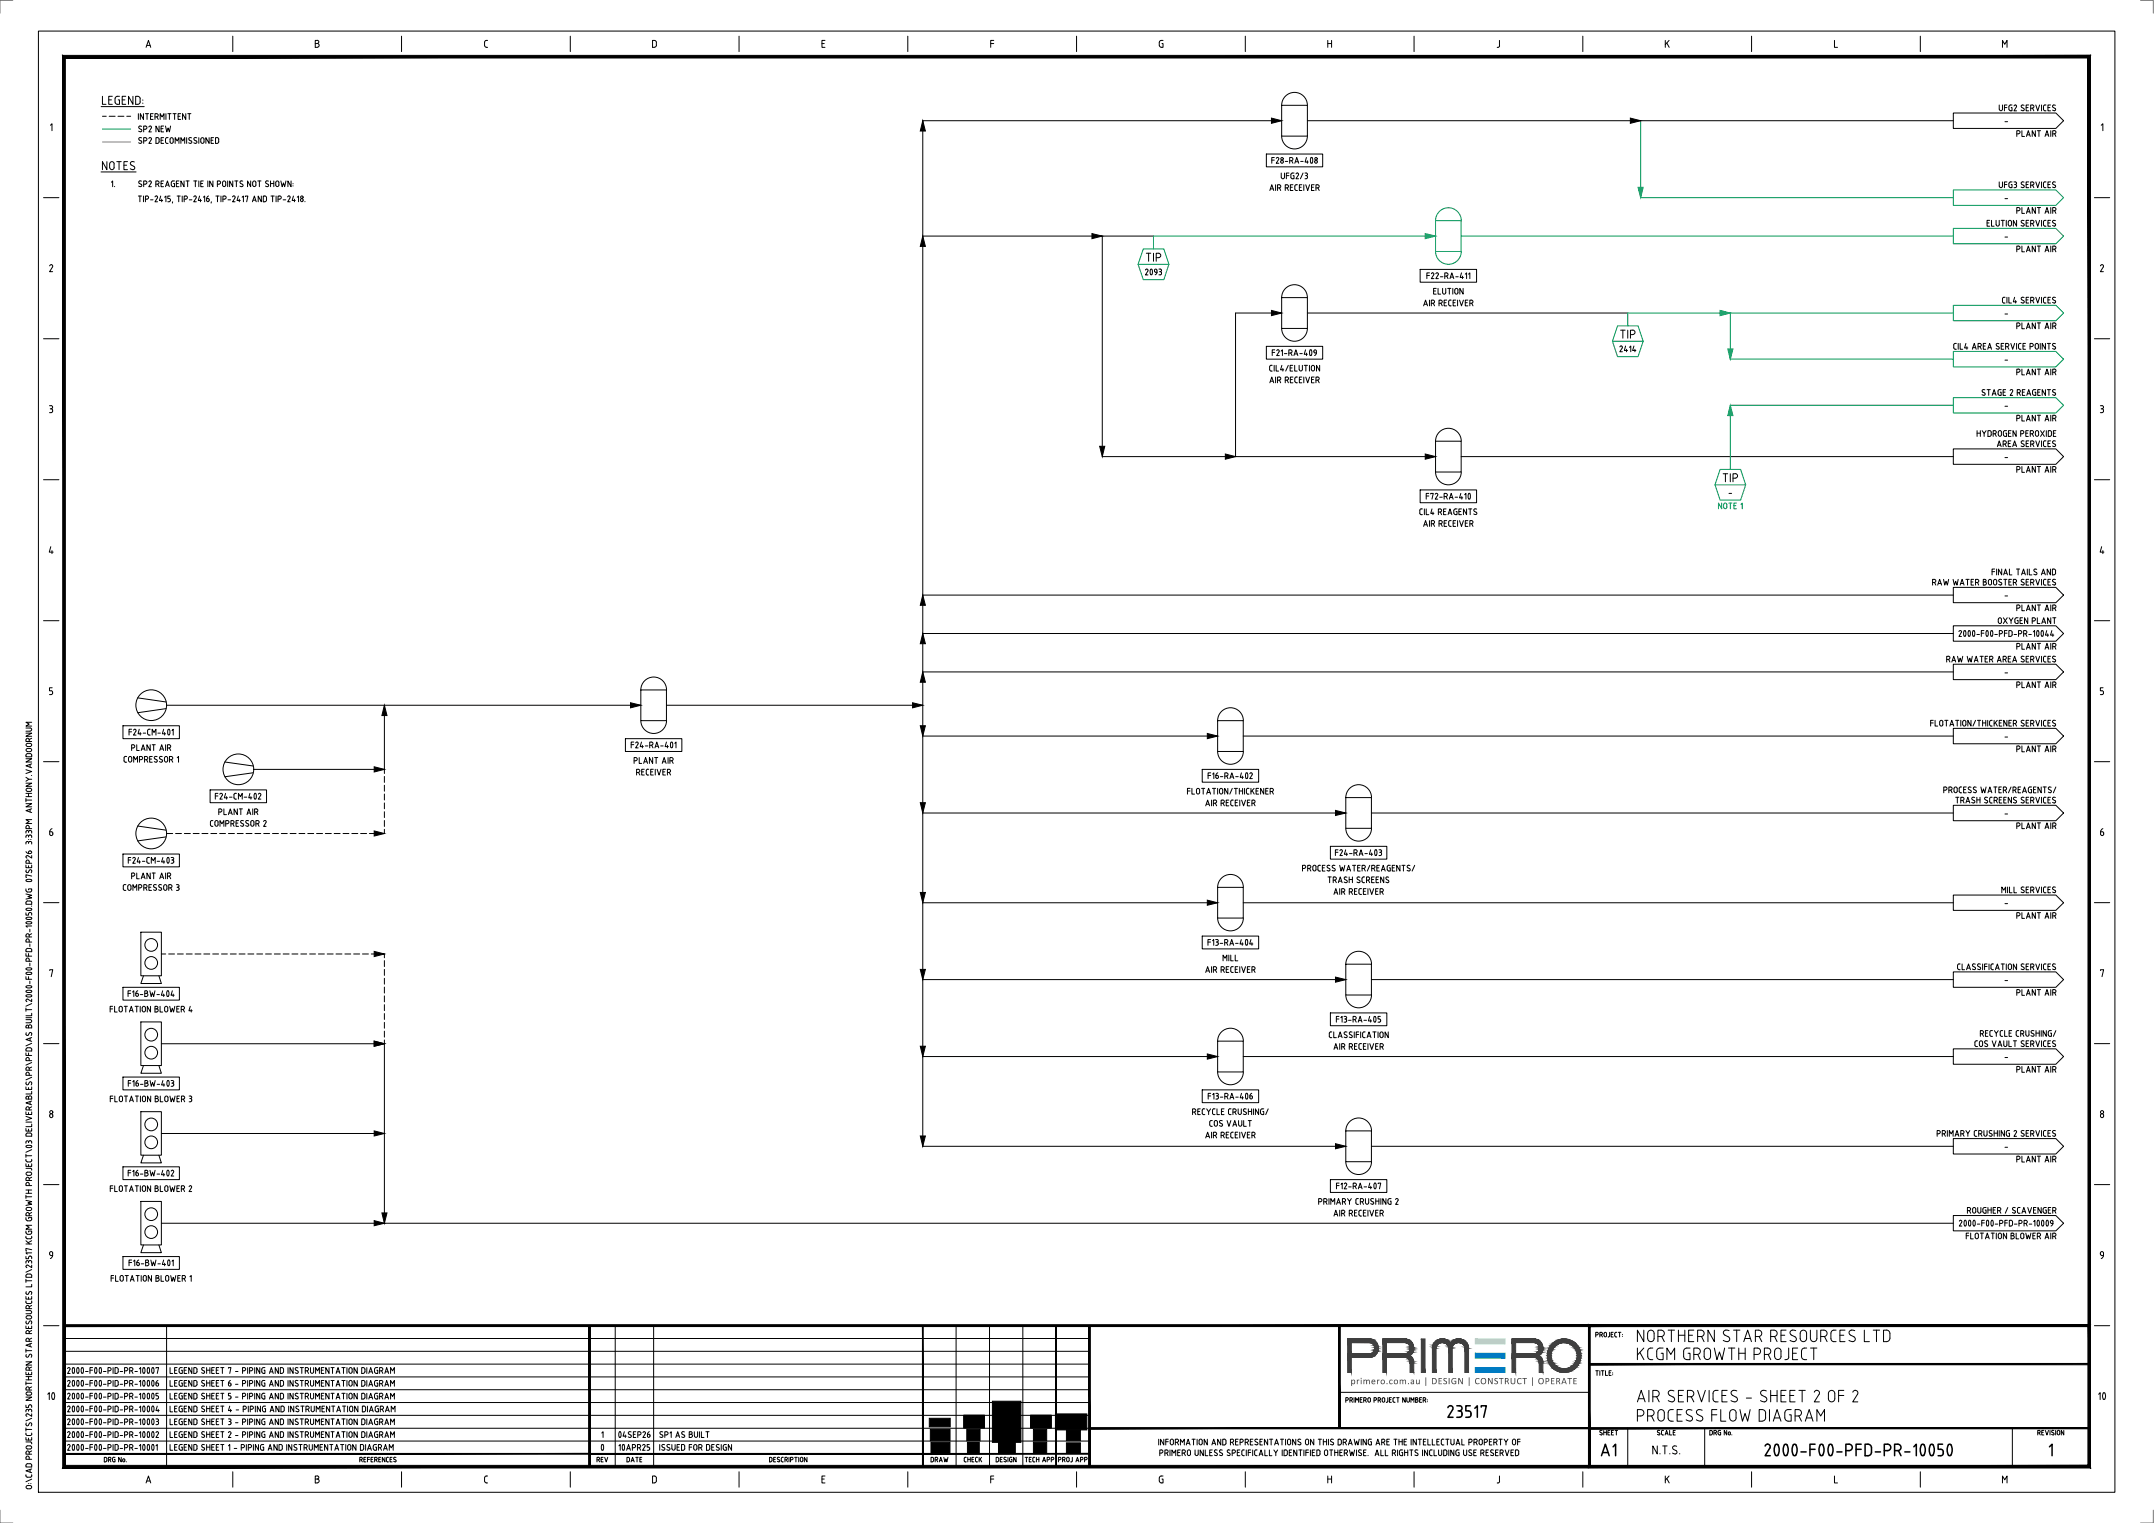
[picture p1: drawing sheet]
<svg xmlns="http://www.w3.org/2000/svg" width="841mm" height="594mm" viewBox="0 0 841 594" stroke-linecap="round" stroke-linejoin="round" font-family="sans-serif">
<g fill="none" stroke="#000" stroke-width=".39">
<path d="M15 12.1h810v570h-810zM39.5 41.6h16.8M40 45.4h1.4M42.6 45.4h2.3M46 45.4h2.3M49.4 45.4h1.6M500 53.1a5 5 0 0 0 5 5 5 5 0 0 0 5-5M500 41.1h10v12h-10zM500 47.1h-140v400h165M500 41.1a5 5 0 0 1 5-5.1 5 5 0 0 1 5 5.1M510 47.1h252M762 44.1h40l3 3-3 3h-40z"/>
<path d="M39.4 67.1h13.7M494 60.1h22v5h-22zM360 92.1h90M430 92.1v82M500 116.1h10v12h-10zM500 116.1a5 5 0 0 1 5-5 5 5 0 0 1 5 5M554 105.1h22v5h-22zM494 135.1h22v5h-22zM500 128.1a5 5 0 0 0 5 5 5 5 0 0 0 5-5M500 122.1h-18v56M510 122.1h125M430 178.1h130"/>
<path d="M560 172.1a5 5 0 0 1 5-5 5 5 0 0 1 5 5M560 172.1h10v12h-10zM570 178.1h192M762 175.1h40l3 3-3 3h-40zM554 191.1h22v5h-22zM560 184.1a5 5 0 0 0 5 5 5 5 0 0 0 5-5M360 232.1h402M762 229.1h40l3 3-3 3h-40zM360 247.1h402M762 244.1h40l3 3-3 3h-40zM762 259.1h40l3 3-3 3h-40zM53.7 272.2l11.1 1.6"/>
<path d="M64.8 276.4l-11.1 1.6M64.9 275.1h185.1M149.9 275.1v26.6M250 269.1h10v12h-10zM250 269.1a5 5 0 0 1 5-5 5 5 0 0 1 5 5M260 275.1h100M360 262.1h402M48 283.1h22v5h-22zM87.7 297.2l11.1 1.6M244 288.1h22v5h-22zM250 281.1a5 5 0 0 0 5 5 5 5 0 0 0 5-5M360 287.1h115"/>
<path d="M475 281.1a5 5 0 0 1 5-5 5 5 0 0 1 5 5M475 293.1a5 5 0 0 0 5 5 5 5 0 0 0 5-5M475 281.1h10v12h-10zM485 287.1h277M762 284.1h40l3 3-3 3h-40zM82 308.1h22v5h-22zM98.8 301.4l-11.1 1.6M99 300.1h50.9M149.9 302.9v2.3M149.9 306.3v2.3M149.9 309.7v2.4M149.9 313.2v2.3"/>
<path d="M149.9 316.6v2.3M360 317.1h165M469 300.1h22v5h-22zM525 311.1a5 5 0 0 1 5-5 5 5 0 0 1 5 5M525 311.1h10v12h-10zM535 317.1h227M762 314.1h40l3 3-3 3h-40zM48 333.1h22v5h-22zM53.7 322.2l11.1 1.6M64.8 326.4l-11.1 1.6M64.9 325.1h2.5M68.5 325.1h2.3"/>
<path d="M71.9 325.1h2.4M75.4 325.1h2.3M78.8 325.1h2.3M82.3 325.1h2.2M85.7 325.1h2.3M89.1 325.1h2.3M92.5 325.1h2.4M96 325.1h2.3M99.4 325.1h2.3M102.9 325.1h2.3M106.3 325.1h2.3M109.7 325.1h2.4"/>
<path d="M113.2 325.1h2.3M116.6 325.1h2.3M120.1 325.1h2.3M123.5 325.1h2.3M126.9 325.1h2.3M130.3 325.1h2.4M133.8 325.1h2.3M137.2 325.1h2.4M140.7 325.1h2.3M144.1 325.1h2.3M149.9 323.5v1.6h-2.3M149.9 320.1v2.3"/>
<path d="M519 330.1h22v5h-22zM525 323.1a5 5 0 0 0 5 5 5 5 0 0 0 5-5M360 352.1h115M475 346.1a5 5 0 0 1 5-5 5 5 0 0 1 5 5M475 358.1a5 5 0 0 0 5 5 5 5 0 0 0 5-5M475 346.1h10v12h-10zM485 352.1h277M762 349.1h40l3 3-3 3h-40zM54.9 363.6h8v17h-8zM62.9 372.1h1.7M65.8 372.1h2.3M69.2 372.1h2.3"/>
<path d="M72.6 372.1h2.4M76.1 372.1h2.3M79.5 372.1h2.3M83 372.1h2.3M86.4 372.1h2.3M89.8 372.1h2.4M93.3 372.1h2.3M96.7 372.1h2.3M100.2 372.1h2.2M103.6 372.1h2.3M107 372.1h2.3M110.4 372.1h2.4"/>
<path d="M113.9 372.1h2.3M117.3 372.1h2.3M120.8 372.1h2.3M124.2 372.1h2.3M127.6 372.1h2.4M131.1 372.1h2.3M134.5 372.1h2.3M138 372.1h2.3M141.4 372.1h2.3M144.8 372.1h2.4M148.3 372.1h1.6v1.5M149.9 374.7v2.3"/>
<path d="M149.9 378.1v2.4M469 365.1h22v5h-22zM525 376.1a5 5 0 0 1 5-5 5 5 0 0 1 5 5M525 376.1h10v12h-10zM762 379.1h40l3 3-3 3h-40zM48 385.1h22v5h-22zM54.9 398.6h8v17h-8zM56 380.6l-1.1 3h8l-.9-3M149.9 381.6v2.3M149.9 385v2.4M149.9 388.5v2.3M149.9 391.9v2.3"/>
<path d="M149.9 395.4v2.3M149.9 398.8v2.3M360 382.1h165M519 395.1h22v5h-22zM525 388.1a5 5 0 0 0 5 5 5 5 0 0 0 5-5M535 382.1h227M56 415.6l-1.1 3h8l-.9-3M149.9 402.2v2.4M149.9 407.1v70.1M149.9 405.7v1.4h-87M360 412.1h115M475 406.1a5 5 0 0 1 5-5 5 5 0 0 1 5 5"/>
<path d="M475 418.1a5 5 0 0 0 5 5 5 5 0 0 0 5-5M475 406.1h10v12h-10zM485 412.1h277M762 409.1h40l3 3-3 3h-40zM48 420.1h22v5h-22zM54.9 433.6h8v17h-8zM469 425.1h22v5h-22zM48 455.1h22v5h-22zM56 450.6l-1.1 3h8l-.9-3M62.9 442.1h87M525 441.1a5 5 0 0 1 5-5 5 5 0 0 1 5 5M525 453.1a5 5 0 0 0 5 5 5 5 0 0 0 5-5"/>
<path d="M525 441.1h10v12.1h-10zM535 447.1h227M762 444.1h40l3 3-3 3h-40zM54.9 468.6h8v17h-8zM62.9 477.2h699.1M519 460.1h22v5h-22zM762 474.1h40l3 3.1-3 2.9h-40zM48 490.1h22v5h-22zM56 485.6l-1.1 3h8l-.9-3"/>
<circle cx="59" cy="275.1" r="6"/>
<circle cx="93" cy="300.1" r="6"/>
<circle cx="59" cy="325.1" r="6"/>
<circle cx="59" cy="368.6" r="2.48"/>
<circle cx="59" cy="375.6" r="2.48"/>
<circle cx="59" cy="403.6" r="2.48"/>
<circle cx="59" cy="410.6" r="2.48"/>
<circle cx="59" cy="438.6" r="2.48"/>
<circle cx="59" cy="445.6" r="2.48"/>
<circle cx="59" cy="473.6" r="2.48"/>
<circle cx="59" cy="480.6" r="2.48"/>
</g>
<g fill="#000" stroke="#000" stroke-width=".39">
<path d="M360 47.1l1 4h-2zM496 46.1l4 1-4 1zM636 46.1l4 1-4 1zM360 92.1l1 4h-2zM426 91.1l4 1-4 1zM496 121.1l4 1-4 1zM429 174.1h2l-1 4zM478 177.1l4 1-4 1zM556 177.1l4 1-4 1zM360 232.1l1 4h-2zM360 247.1l1 4h-2zM149.9 275.1l1.1 4h-2z"/>
<path d="M246 274.1l4 1-4 1zM356 274.1l4 1-4 1zM360 262.1l1 4h-2zM359 283.1h2l-1 4zM471 286.1l4 1-4 1zM146 299.1l3.9 1-3.9 1zM359 313.1h2l-1 4zM521 316.1l4 1-4 1zM146 324.1l3.9 1-3.9 1zM359 348.1h2l-1 4zM471 351.1l4 1-4 1zM146 371.1l3.9 1-3.9 1z"/>
<path d="M359 378.1h2l-1 4zM521 381.1l4 1-4 1zM146 406.1l3.9 1-3.9 1zM359 408.1h2l-1 4zM471 411.1l4 1-4 1zM146 441.1l3.9 1-3.9 1zM359 443.1h2l-1 4zM521 446.1l4 1-4 1zM149 473.1h2l-1.1 4.1zM146 476.1l3.9 1.1-3.9 .9z"/>
</g>
<g fill="none" stroke="#00954a" stroke-width=".39">
<path d="M40 50.3h11M640 47.1v30h122M762 74.1h40l3 3-3 3h-40zM560 86.1a5 5 0 0 1 5-5.1 5 5 0 0 1 5 5.1M560 98.1a5 5 0 0 0 5 5 5 5 0 0 0 5-5M560 86.1h10v12h-10zM560 92.1h-110v5M570 92.1h192M762 89.1h40l3 3-3 3h-40zM443.9 103.1h12.1l-2 6h-8l-2.1-6 2.1-6h8l2 6M762 119.1h40l3 3-3 3h-40zM629 133.1h12l-2 6h-8l-2-6 2-6h8l2 6"/>
<path d="M675 122.1v18h87M762 137.1h40l3 3-3 3h-40zM762 122.1h-127v5M762 158.1h-87v25M762 155.1h40l3 3-3 3h-40zM669 189.1h12l-2 6h-8l-2-6 2-6h8l2 6"/>
</g>
<g fill="#00954a" stroke="#00954a" stroke-width=".39">
<path d="M639 73.1h2l-1 4z"/>
<path d="M556 91.1l4 1-4 1z"/>
<path d="M675 158.1l1 4h-2z"/>
<path d="M674 136.1h2l-1 4z"/>
<path d="M671 121.1l4 1-4 1z"/>
</g>
<path d="M40 55.4h11" fill="none" stroke="#ff7f00" stroke-width=".39"/>
<g fill="#3f3f3f" stroke="#3f3f3f" stroke-width=".39">
<path d="M568.5 522.3h1z"/>
<path d="M609.1 522.4h2.1z"/>
<path d="M608.1 535.1h4l-.9 .2z"/>
<path d="M525.7 522.3h9.2zM525.7 522.3h9.2z"/>
<path d="M525.7 522.3l9.8 .2zM525.7 522.3l9.8 .2z"/>
<path d="M525.7 522.5l10.4 .3-.6-.3zM525.7 522.5l10.4 .3h-10.4z"/>
<path d="M525.7 522.8l10.9 .4-.5-.4zM525.7 522.8l10.9 .4h-10.9z"/>
<path d="M525.7 523.2l11.3 .5-.4-.5zM525.7 523.2l11.3 .5h-11.3z"/>
<path d="M525.7 523.7h11.3zM525.7 523.7h11.3z"/>
<path d="M534.3 523.7h2.7zM534.3 523.7h2.7z"/>
<path d="M534.6 523.7l2.4 .1zM534.6 523.7l2.4 .1z"/>
<path d="M535 523.8l2.2 .2zM535 523.8l2.2 .2z"/>
<path d="M535.3 524l2 .3-.1-.3zM535.3 524l2 .3h-1.7zM535.6 524.3h1.7zM535.6 524.3h1.7z"/>
<path d="M535.6 524.3l1.8 .3-.1-.3zM535.6 524.3l1.8 .3h-1.6z"/>
<path d="M535.8 524.6l1.7 .3-.1-.3zM535.8 524.6l1.7 .3h-1.5z"/>
<path d="M536 524.9h1.5zM536 524.9h1.5z"/>
<path d="M536 524.9l1.6 .4-.1-.4zM536 524.9l1.6 .4h-1.4z"/>
<path d="M536.2 525.3l1.4 .2v-.2zM536.2 525.3l1.4 .2h-1.4z"/>
<path d="M536.2 525.5l1.4 .2zM536.2 525.5l1.4 .2z"/>
<path d="M536.2 525.7l1.4 .3v-.3zM536.2 525.7l1.4 .3h-1.4z"/>
<path d="M536.2 526l1.4 .2zM536.2 526l1.4 .2z"/>
<path d="M536.2 526.2l1.4 .3v-.3zM536.2 526.2l1.4 .3h-1.4z"/>
<path d="M536.2 526.5l1.3 .4 .1-.4zM536.2 526.5l1.3 .4h-1.5zM536 526.9h1.5zM536 526.9h1.5z"/>
<path d="M536 526.9l1.4 .3 .1-.3zM536 526.9l1.4 .3h-1.6z"/>
<path d="M535.8 527.2l1.5 .3 .1-.3zM535.8 527.2l1.5 .3h-1.7zM535.6 527.5h1.7zM535.6 527.5h1.7z"/>
<path d="M535.6 527.5l1.6 .2 .1-.2zM535.3 527.7l.3-.2 1.6 .2z"/>
<path d="M535.3 527.7l1.7 .2 .2-.2zM535 527.9l.3-.2 1.7 .2z"/>
<path d="M535 527.9h2zM534.6 528h2.4z"/>
<path d="M534.6 528h2.4zM534.3 528h2.7z"/>
<path d="M525.7 523.7l1.4 4.3v-4.3zM525.7 523.7l1.4 4.3h-1.4z"/>
<path d="M525.7 528h11.3zM525.7 528h11.3z"/>
<path d="M525.7 528l10.9 .5 .4-.5zM525.7 528l10.9 .5h-10.9z"/>
<path d="M525.7 528.5l10.4 .4 .5-.4zM525.7 528.5l10.4 .4h-10.4z"/>
<path d="M525.7 528.9l9.8 .3 .6-.3zM525.7 528.9l9.8 .3h-9.8z"/>
<path d="M525.7 529.2h9.8zM525.7 529.2l9.2 .2z"/>
<path d="M525.7 529.4h9.2zM525.7 529.4l8.6 .1z"/>
<path d="M525.7 529.5l1.4 5.9v-5.9zM525.7 529.5l1.4 5.9h-1.4z"/>
<path d="M539.4 522.3h9.4zM539.4 522.3h9.4z"/>
<path d="M539.4 522.3l10 .2-.6-.2zM539.4 522.3l10 .2h-10z"/>
<path d="M539.4 522.5l10.6 .3-.6-.3zM539.4 522.5l10.6 .3h-10.6z"/>
<path d="M539.4 522.8l11.1 .5-.5-.5zM539.4 522.8l11.1 .5h-11.1z"/>
<path d="M539.4 523.3l11.4 .4-.3-.4zM539.4 523.3l11.4 .4h-11.4z"/>
<path d="M548.1 523.7h2.7zM548.1 523.7h2.7z"/>
<path d="M548.5 523.7l2.4 .1zM548.5 523.7l2.4 .1z"/>
<path d="M548.7 523.8h2.2zM548.7 523.8h2.2z"/>
<path d="M548.8 523.8l2.2 .2zM548.8 523.8l2.2 .2z"/>
<path d="M549.1 524l2 .3-.1-.3zM549.1 524l2 .3h-1.7z"/>
<path d="M549.4 524.3l1.8 .1zM549.4 524.3l1.8 .1z"/>
<path d="M549.5 524.4l1.7 .2zM549.5 524.4l1.7 .2z"/>
<path d="M549.7 524.6l1.6 .3-.1-.3zM549.7 524.6l1.6 .3h-1.5z"/>
<path d="M549.8 524.9l1.6 .2zM549.8 524.9l1.6 .2z"/>
<path d="M549.9 525.1l1.5 .2v-.2zM549.9 525.1l1.5 .2h-1.4z"/>
<path d="M550 525.3l1.5 .4-.1-.4zM550 525.3l1.5 .4h-1.5z"/>
<path d="M550 525.7l1.5 .1zM550 525.7l1.5 .1z"/>
<path d="M550 525.8l1.4 .2 .1-.2zM550 525.8l1.4 .2h-1.4z"/>
<path d="M550 526l1.4 .4v-.4zM550 526l1.4 .4h-1.4z"/>
<path d="M550 526.4l1.4 .1zM550 526.4l1.4 .1z"/>
<path d="M550 526.5l1.3 .4 .1-.4zM550 526.5l1.3 .4h-1.5z"/>
<path d="M549.8 526.9l1.5 .2v-.2zM549.8 526.9l1.5 .2h-1.6z"/>
<path d="M549.7 527.1h1.6zM549.7 527.1l1.5 .1z"/>
<path d="M549.7 527.2l1.4 .3 .1-.3zM549.7 527.2l1.4 .3h-1.7z"/>
<path d="M549.4 527.5l1.6 .2 .1-.2zM549.1 527.7l.3-.2 1.6 .2z"/>
<path d="M549.1 527.7h1.9zM549.1 527.7h1.9z"/>
<path d="M549.1 527.7h1.9zM548.8 527.9h2.1z"/>
<path d="M548.8 527.9h2.1zM548.5 528h2.3z"/>
<path d="M548.5 528h2.3zM548.1 528h2.7z"/>
<path d="M539.4 523.7l1.5 4.3v-4.3zM539.4 523.7l1.5 4.3h-1.5z"/>
<path d="M539.4 528l11.2 .3 .2-.3zM539.4 528l11.2 .3h-11.2z"/>
<path d="M539.4 528.3l10.7 .5 .5-.5zM539.4 528.3l10.7 .5h-10.7z"/>
<path d="M539.4 528.8l11.2 .4-.5-.4zM539.4 528.8l11.2 .4h-11.2z"/>
<path d="M539.4 529.2l11.4 .3-.2-.3zM539.4 529.2l11.4 .3h-11.4z"/>
<path d="M548.1 529.5h2.7zM548.1 529.5h2.7z"/>
<path d="M548.4 529.5l2.5 .1zM548.4 529.5l2.5 .1z"/>
<path d="M548.8 529.6l2.2 .1zM548.8 529.6l2.2 .1z"/>
<path d="M549 529.7l2 .1zM549 529.7l2 .1z"/>
<path d="M549.1 529.8l2 .2-.1-.2zM549.1 529.8l2 .2z"/>
<path d="M549.4 530l1.8 .2-.1-.2zM549.4 530l1.8 .2h-1.6z"/>
<path d="M549.6 530.2l1.6 .1zM549.6 530.2l1.6 .1z"/>
<path d="M549.7 530.3l1.6 .2-.1-.2zM549.7 530.3l1.6 .2z"/>
<path d="M549.8 530.5l1.6 .4-.1-.4zM549.8 530.5l1.6 .4h-1.5z"/>
<path d="M549.9 530.9l1.5 .1zM549.9 530.9l1.5 .1z"/>
<path d="M550 531l1.4 .3v-.3zM550 531l1.4 .3h-1.4z"/>
<path d="M550 531.3l1.5 .3-.1-.3zM550 531.3l1.5 .3h-1.5z"/>
<path d="M550 531.6l1.5 3.8v-3.8zM550 531.6l1.5 3.8h-1.5z"/>
<path d="M539.4 529.5l1.5 5.9v-5.9zM539.4 529.5l1.5 5.9h-1.5z"/>
<path d="M554.4 522.3l1.5 13.1v-13.1zM554.4 522.3l1.5 13.1h-1.5z"/>
<path d="M562.7 522.3h.4zM562.1 522.3h1z"/>
<path d="M562.1 522.3h1.2zM562 522.3h1.3z"/>
<path d="M568.5 522.3h1.1zM568.3 522.3h1.3z"/>
<path d="M562 522.3l1.7 .1zM561.6 522.4h2.1z"/>
<path d="M568.3 522.3l1.8 .1zM567.9 522.4h2.2z"/>
<path d="M567.9 522.4h2.3zM567.7 522.4h2.5z"/>
<path d="M561.6 522.4h2.3zM561.4 522.4h2.5z"/>
<path d="M561.4 522.4l2.9 .2zM561 522.6h3.3z"/>
<path d="M567.7 522.4l2.9 .2zM567.4 522.6h3.2z"/>
<path d="M567.4 522.6l3.3 .1zM567.2 522.7h3.5z"/>
<path d="M561 522.6l3.4 .1zM560.9 522.7h3.5z"/>
<path d="M567.2 522.7l4 .2zM566.8 522.9l.4-.2 4 .2z"/>
<path d="M560.9 522.7l3.9 .2zM560.5 522.9l.4-.2 3.9 .2z"/>
<path d="M566.8 522.9l4.4 .1zM566.7 523h4.5z"/>
<path d="M560.5 522.9l4.4 .1zM560.5 522.9l4.4 .1z"/>
<path d="M560.4 523l4.9 .3-.4-.3zM560 523.3l.4-.3 4.9 .3z"/>
<path d="M566.7 523l4.9 .3-.4-.3zM566.3 523.3l.4-.3 4.9 .3z"/>
<path d="M566.3 523.3h5.4zM566.2 523.3h5.5z"/>
<path d="M560 523.3h5.4zM560 523.3h5.4z"/>
<path d="M566.2 523.3l5.9 .4-.4-.4zM566.2 523.3l5.9 .4h-6.2z"/>
<path d="M559.9 523.3l5.8 .4-.3-.4zM559.9 523.3l5.8 .4h-6.1z"/>
<path d="M565.9 523.7h6.2zM565.9 523.7h6.2z"/>
<path d="M559.6 523.7h6.1zM559.6 523.7h6.1z"/>
<path d="M569.2 523.7l2.9 .1zM569.2 523.7l2.9 .1z"/>
<path d="M565.9 523.7h2.8zM565.9 523.7l2.4 .1z"/>
<path d="M562.9 523.7l2.9 .1zM562.9 523.7l2.9 .1z"/>
<path d="M559.6 523.7h2.8zM559.5 523.8h2.5z"/>
<path d="M565.8 523.8h2.5zM565.8 523.8h2.5z"/>
<path d="M563.3 523.8h2.5zM563.3 523.8h2.5z"/>
<path d="M569.6 523.8l2.6 .1zM569.6 523.8l2.6 .1z"/>
<path d="M563.3 523.8h5zM563.3 523.8l4.6 .1z"/>
<path d="M559.5 523.8h2.5zM559.5 523.8l2.1 .1z"/>
<path d="M570.1 523.9l2.3 .2-.2-.2zM570.1 523.9l2.3 .2z"/>
<path d="M563.8 523.9l3.7 .2 .4-.2zM563.8 523.9l3.7 .2z"/>
<path d="M559.4 523.9l1.8 .2 .4-.2zM559.4 523.9l1.8 .2h-2z"/>
<path d="M570.4 524.1h2zM570.4 524.1h2z"/>
<path d="M559.2 524.1h1.9zM559.2 524.1h2z"/>
<path d="M570.5 524.1l2 .3-.1-.3zM570.5 524.1l2 .3h-1.7z"/>
<path d="M564.1 524.1l3.1 .3 .3-.3zM564.1 524.1l3.1 .3h-2.7z"/>
<path d="M559.2 524.1l1.6 .3 .3-.3zM559.2 524.1l1.6 .3h-1.7z"/>
<path d="M559.1 524.4l1.5 .3 .2-.3zM559.1 524.4l1.5 .3h-1.6z"/>
<path d="M570.8 524.4l1.8 .3-.1-.3zM570.8 524.4l1.8 .3h-1.6z"/>
<path d="M571 524.7h1.6zM571 524.7h1.6z"/>
<path d="M564.5 524.4l2.4 .3 .3-.3zM564.5 524.4l2.4 .3h-2.2z"/>
<path d="M559 524.7h1.6zM559 524.7h1.6z"/>
<path d="M571 524.7l1.8 .4-.2-.4zM571 524.7l1.8 .4h-1.6z"/>
<path d="M564.7 524.7l2 .4 .2-.4zM564.7 524.7l2 .4h-1.8z"/>
<path d="M559 524.7l1.4 .4 .2-.4zM559 524.7l1.4 .4h-1.5z"/>
<path d="M571.2 525.1l1.6 .2v-.2zM571.2 525.1l1.6 .2h-1.5z"/>
<path d="M558.9 525.1l1.4 .2 .1-.2zM558.9 525.1l1.4 .2h-1.5z"/>
<path d="M571.3 525.3l1.5 .2v-.2zM571.3 525.3l1.5 .2h-1.4z"/>
<path d="M564.9 525.1l1.6 .4 .2-.4zM564.9 525.1l1.6 .4h-1.4z"/>
<path d="M558.8 525.3l1.4 .2 .1-.2zM558.8 525.3l1.4 .2h-1.4z"/>
<path d="M571.4 525.5l1.5 .4-.1-.4zM571.4 525.5l1.5 .4h-1.5z"/>
<path d="M565.1 525.5l1.4 .4v-.4zM565.1 525.5l1.4 .4h-1.4z"/>
<path d="M558.8 525.5l1.4 .4v-.4zM558.8 525.5l1.4 .4h-1.4z"/>
<path d="M571.4 525.9l1.5 9.5v-9.5zM571.4 525.9l1.5 9.5h-1.5z"/>
<path d="M565.1 525.9l1.4 9.5v-9.5zM565.1 525.9l1.4 9.5h-1.4z"/>
<path d="M558.8 525.9l1.4 9.5v-9.5zM558.8 525.9l1.4 9.5h-1.4z"/>
<path d="M609.1 522.4l3 .2zM608.1 522.6l1-.2 3 .2z"/>
<path d="M608.1 522.6l5 .4-1-.4zM607.1 523l1-.4 5 .4z"/>
<path d="M607.1 523l6.9 .5-.9-.5zM606.3 523.5l.8-.5 6.9 .5z"/>
<path d="M606.3 523.5l7.9 .2-.2-.2zM606.3 523.5l7.9 .2h-8.1z"/>
<path d="M610.2 523.7l4.1 .1zM610.2 523.7l4.1 .1z"/>
<path d="M606.1 523.7h4.1zM606 523.8h3.3z"/>
<path d="M611 523.8l3.6 .2-.3-.2zM611 523.8l3.6 .2z"/>
<path d="M606 523.8l2.4 .2 .9-.2zM606 523.8l2.4 .2h-2.7z"/>
<path d="M611.9 524l2.9 .2zM611.9 524l2.9 .2z"/>
<path d="M605.7 524h2.7zM605.5 524.2h2.5z"/>
<path d="M612.3 524.2l2.6 .2-.1-.2zM612.3 524.2l2.6 .2z"/>
<path d="M605.5 524.2l2.1 .2 .4-.2zM605.5 524.2l2.1 .2h-2.3z"/>
<path d="M612.7 524.4l2.7 .5-.5-.5zM612.7 524.4l2.7 .5h-2z"/>
<path d="M605.3 524.4l1.5 .5 .8-.5zM605.3 524.4l1.5 .5h-1.9z"/>
<path d="M613.4 524.9h2zM613.4 524.9h2z"/>
<path d="M604.9 524.9h1.9zM604.8 524.9h2z"/>
<path d="M613.5 524.9l2.3 .6-.4-.6zM613.5 524.9l2.3 .6h-1.8z"/>
<path d="M604.8 524.9l1.4 .6 .6-.6zM604.8 524.9l1.4 .6h-1.7z"/>
<path d="M614 525.5l1.9 .3-.1-.3zM614 525.5l1.9 .3h-1.6z"/>
<path d="M604.5 525.5l1.5 .3 .2-.3zM604.5 525.5l1.5 .3h-1.7z"/>
<path d="M614.3 525.8l1.8 .5-.2-.5zM614.3 525.8l1.8 .5h-1.5z"/>
<path d="M604.3 525.8l1.4 .5 .3-.5zM604.3 525.8l1.4 .5h-1.6z"/>
<path d="M614.6 526.3l1.8 .5-.3-.5zM614.6 526.3l1.8 .5h-1.6z"/>
<path d="M604.1 526.3l1.4 .5 .2-.5zM604.1 526.3l1.4 .5h-1.6z"/>
<path d="M614.8 526.8l1.6 .3v-.3zM614.8 526.8l1.6 .3h-1.5z"/>
<path d="M603.9 526.8l1.4 .3 .2-.3zM603.9 526.8l1.4 .3h-1.5z"/>
<path d="M614.9 527.1l1.7 .7-.2-.7zM614.9 527.1l1.7 .7h-1.5z"/>
<path d="M603.8 527.1l1.3 .7 .2-.7zM603.8 527.1l1.3 .7h-1.4z"/>
<path d="M615.1 527.8l1.5 .1zM615.1 527.8l1.5 .1z"/>
<path d="M603.7 527.8h1.4zM603.7 527.8l1.4 .1z"/>
<path d="M615.2 527.9l1.5 .9-.1-.9zM615.2 527.9l1.5 .9h-1.5z"/>
<path d="M603.6 527.9l1.4 .9 .1-.9zM603.6 527.9l1.4 .9h-1.4z"/>
<path d="M615.2 528.8l1.4 .9 .1-.9zM615.2 528.8l1.4 .9h-1.4z"/>
<path d="M603.6 528.8l1.5 .9-.1-.9zM603.6 528.8l1.5 .9h-1.5z"/>
<path d="M615.2 529.7h1.4zM615.2 529.7l1.4 .2z"/>
<path d="M603.6 529.7l1.5 .2zM603.6 529.7l1.5 .2z"/>
<path d="M615.1 529.9l1.3 .7 .2-.7zM615.1 529.9l1.3 .7h-1.5z"/>
<path d="M603.7 529.9l1.6 .7-.2-.7zM603.7 529.9l1.6 .7h-1.5z"/>
<path d="M614.9 530.6l1.5 .2v-.2zM614.9 530.6l1.5 .2h-1.6z"/>
<path d="M603.8 530.6l1.7 .2-.2-.2zM603.8 530.6l1.7 .2h-1.6z"/>
<path d="M614.8 530.8l1.3 .6 .3-.6zM614.8 530.8l1.3 .6h-1.5z"/>
<path d="M603.9 530.8l1.8 .6-.2-.6zM603.9 530.8l1.8 .6h-1.6z"/>
<path d="M614.6 531.4l1.3 .4 .2-.4zM614.6 531.4l1.3 .4h-1.6z"/>
<path d="M604.1 531.4l1.9 .4-.3-.4zM604.1 531.4l1.9 .4h-1.7z"/>
<path d="M614.3 531.8l1.5 .3 .1-.3zM614.3 531.8l1.5 .3h-1.8z"/>
<path d="M604.3 531.8l1.9 .3-.2-.3zM604.3 531.8l1.9 .3h-1.7z"/>
<path d="M614 532.1l1.4 .6 .4-.6zM613.5 532.7l.5-.6 1.4 .6z"/>
<path d="M604.5 532.1l2.3 .6-.6-.6zM604.5 532.1l2.3 .6h-2z"/>
<path d="M613.5 532.7h1.9zM613.5 532.7h1.9z"/>
<path d="M604.8 532.7h2zM604.8 532.7h2z"/>
<path d="M613.4 532.7l1.5 .5 .5-.5zM612.7 533.2l.7-.5 1.5 .5z"/>
<path d="M604.9 532.7l2.7 .5-.8-.5zM604.9 532.7l2.7 .5h-2.3z"/>
<path d="M612.7 533.2l2.1 .3 .1-.3zM612.3 533.5l.4-.3 2.1 .3z"/>
<path d="M605.3 533.2l2.7 .3zM605.3 533.2l2.7 .3h-2.5z"/>
<path d="M612.3 533.5h2.5zM611.9 533.6h2.7z"/>
<path d="M605.5 533.5l2.9 .1zM605.5 533.5l2.9 .1z"/>
<path d="M611.9 533.6l2.4 .3 .3-.3zM611 533.9l.9-.3 2.4 .3z"/>
<path d="M605.7 533.6l3.6 .3zM605.7 533.6l3.6 .3h-3.3z"/>
<path d="M611 533.9h3.3zM610.2 533.9h4z"/>
<path d="M606 533.9h4.2zM606 533.9h4.2z"/>
<path d="M606.1 533.9l7.9 .2 .2-.2zM606.1 533.9l7.9 .2h-7.7z"/>
<path d="M606.3 534.1l6.8 .5 .9-.5zM606.3 534.1l6.8 .5h-6z"/>
<path d="M607.1 534.6l5 .5 1-.5zM607.1 534.6l5 .5h-4z"/>
<path d="M608.1 535.1l3.1 .2zM609.1 535.3h2.1z"/>
<path d="M589.8 522.3h9.3zM589.8 522.3h9.3z"/>
<path d="M589.8 522.3l9.9 .2-.6-.2zM589.8 522.3l9.9 .2h-9.9z"/>
<path d="M589.8 522.5l10.5 .3-.6-.3zM589.8 522.5l10.5 .3h-10.5z"/>
<path d="M589.8 522.8l11 .5-.5-.5zM589.8 522.8l11 .5h-11z"/>
<path d="M589.8 523.3l11.4 .4-.4-.4zM589.8 523.3l11.4 .4h-11.4z"/>
<path d="M598.5 523.7h2.7zM598.5 523.7h2.7z"/>
<path d="M598.8 523.7l2.5 .1zM598.8 523.7l2.5 .1z"/>
<path d="M599.1 523.8h2.2zM599.1 523.8h2.2z"/>
<path d="M599.2 523.8l2.1 .2zM599.2 523.8l2.1 .2z"/>
<path d="M599.5 524l2 .3-.2-.3zM599.5 524l2 .3h-1.7z"/>
<path d="M599.8 524.3l1.8 .1zM599.8 524.3l1.8 .1z"/>
<path d="M599.9 524.4l1.7 .2zM599.9 524.4l1.7 .2z"/>
<path d="M600 524.6l1.7 .3-.1-.3zM600 524.6l1.7 .3h-1.5z"/>
<path d="M600.2 524.9l1.6 .2zM600.2 524.9l1.6 .2z"/>
<path d="M600.3 525.1l1.5 .2v-.2zM600.3 525.1l1.5 .2h-1.5z"/>
<path d="M600.3 525.3l1.6 .4-.1-.4zM600.3 525.3l1.6 .4h-1.5z"/>
<path d="M600.4 525.7l1.5 .1zM600.4 525.7l1.5 .1z"/>
<path d="M600.4 525.8l1.5 .2v-.2zM600.4 525.8l1.5 .2h-1.5z"/>
<path d="M600.4 526l1.4 .4 .1-.4zM600.4 526l1.4 .4h-1.4z"/>
<path d="M600.4 526.4l1.4 .1zM600.4 526.4l1.4 .1z"/>
<path d="M600.3 526.5l1.4 .4 .1-.4zM600.3 526.5l1.4 .4h-1.5z"/>
<path d="M600.2 526.9l1.4 .2 .1-.2zM600.2 526.9l1.4 .2h-1.5z"/>
<path d="M600.1 527.1h1.5zM600.1 527.1l1.5 .1z"/>
<path d="M600 527.2l1.5 .3 .1-.3zM600 527.2l1.5 .3h-1.7z"/>
<path d="M599.8 527.5l1.6 .2 .1-.2zM599.5 527.7l.3-.2 1.6 .2z"/>
<path d="M599.5 527.7h1.9zM599.5 527.7h1.9z"/>
<path d="M599.5 527.7h1.9zM599.2 527.9h2.1z"/>
<path d="M599.2 527.9h2.1zM598.8 528h2.4z"/>
<path d="M598.8 528h2.4zM598.5 528h2.7z"/>
<path d="M589.8 523.7l1.4 4.3v-4.3zM589.8 523.7l1.4 4.3h-1.4z"/>
<path d="M589.8 528l11.2 .3 .2-.3zM589.8 528l11.2 .3h-11.2z"/>
<path d="M589.8 528.3l10.7 .5 .5-.5zM589.8 528.3l10.7 .5h-10.7z"/>
<path d="M589.8 528.8l11.2 .4-.5-.4zM589.8 528.8l11.2 .4h-11.2z"/>
<path d="M589.8 529.2l11.4 .3-.2-.3zM589.8 529.2l11.4 .3h-11.4z"/>
<path d="M598.5 529.5h2.7zM598.5 529.5h2.7z"/>
<path d="M598.8 529.5l2.5 .1zM598.8 529.5l2.5 .1z"/>
<path d="M599.1 529.6l2.2 .1zM599.1 529.6l2.2 .1z"/>
<path d="M599.4 529.7l1.9 .1zM599.4 529.7l1.9 .1z"/>
<path d="M599.4 529.8l2.1 .2-.2-.2zM599.4 529.8l2.1 .2z"/>
<path d="M599.7 530l1.9 .2-.1-.2zM599.7 530l1.9 .2h-1.6z"/>
<path d="M600 530.2l1.6 .1zM600 530.2l1.6 .1z"/>
<path d="M600 530.3l1.7 .2-.1-.2zM600 530.3l1.7 .2z"/>
<path d="M600.2 530.5l1.6 .4-.1-.4zM600.2 530.5l1.6 .4h-1.5z"/>
<path d="M600.3 530.9l1.5 .1zM600.3 530.9l1.5 .1z"/>
<path d="M600.3 531l1.5 .3v-.3zM600.3 531l1.5 .3h-1.4z"/>
<path d="M600.4 531.3l1.5 .3-.1-.3zM600.4 531.3l1.5 .3h-1.5z"/>
<path d="M600.4 531.6l1.5 3.8v-3.8zM600.4 531.6l1.5 3.8h-1.5z"/>
<path d="M589.8 529.5l1.4 5.9v-5.9zM589.8 529.5l1.4 5.9h-1.4z"/>
</g>
<path d="M575.5 533.5l11.6 1.9v-1.9zM575.5 533.5l11.6 1.9h-11.6z" fill="#007bc2" stroke="#007bc2" stroke-width=".39"/>
<path d="M575.5 522.3l11.6 1.9v-1.9zM575.5 522.3l11.6 1.9h-11.6z" fill="#9ad3f4" stroke="#9ad3f4" stroke-width=".39"/>
<path d="M575.5 527.9l11.6 1.9v-1.9zM575.5 527.9l11.6 1.9h-11.6z" fill="#00a8e6" stroke="#00a8e6" stroke-width=".39"/>
<g fill="none" stroke="#3f3f3f" stroke-width=".39">
<circle cx="610.2" cy="528.8" r="6.5"/>
<circle cx="610.2" cy="528.8" r="5.1"/>
</g>
<g fill="#3f3f3f">
<path d="M611.4 537.6h1.8l-.7 .2-.1 2.1h-.2v-2.1z"/>
<path d="M613.8 537.6h1.3v.2h-1v.7l.8 .1v.2h-.8v.9h1v.2l-1.4-.1z"/>
<path d="M607.1 537.6l1.4 .2v.6l-.4 .3 .6 1.2h-.3l-.6-1h-.4v1h-.3zM607.4 537.8v.8l.8-.1-.1-.6z"/>
<path d="M609.9 537.6h.4l.8 2.3h-.3l-.2-.6h-1l-.2 .6h-.3zM610.1 537.9l-.4 1.1h.8z"/>
</g>
<g fill="#000" stroke="#000" stroke-width=".39">
<path d="M362.5 553.2h8.2v3.4h-8.2zM376 552.1h8v4.8h-8zM402.1 552.1h7.9v4.8h-7.9zM411.7 551.5h12.3v6.3h-12.3zM362.9 557.6h7.7v4.4h-7.7zM363.2 562.6h7.4v4.4h-7.4zM377.1 557.6h5.2v4.4h-5.2zM377.4 562.7h4.6v4.3h-4.6zM387.1 546.6h11.1v16h-11.1zM389.5 562.7h6.6v4.3h-6.6zM389.5 557.7h6.6v4.3h-6.6zM403.1 562.6h5.2v4.4h-5.2z"/>
<path d="M403.1 557.6h5.2v4.4h-5.2zM416 562.8h5.4v4.2h-5.4zM416 557.8h5.4v4.2h-5.4z"/>
<path d="M25 516.7v.8l790-.8zM25 517.5l790-.8v.8z"/>
<path d="M229.6 517.1l.7 55v-55zM229.6 517.1l.7 55h-.7z"/>
<path d="M359.8 517.1l.3 55v-55zM359.8 517.1l.3 55h-.3z"/>
<path d="M411.8 517.1l.3 55v-55zM411.8 517.1l.3 55h-.3z"/>
<path d="M424.6 517.1l.7 55v-55zM424.6 517.1l.7 55h-.7z"/>
<path d="M522.1 517.1l.7 40v-40zM522.1 517.1l.7 40h-.7z"/>
<path d="M619.6 516.7l.7 .8 195-.8zM620.3 517.5l195-.8-.7 .8zM815.3 516.7l-.7 .8 .7 54.9zM814.6 517.5l.7 54.9-.7-.6zM619.6 572.4h195.7l-.7-.6zM619.6 572.4l.7-.6h194.3zM619.6 516.7v55.7l.7-.6zM619.6 516.7l.7 .8v54.3z"/>
<path d="M620 531.8v.6l195-.6zM620 532.4l195-.6v.6z"/>
<path d="M425 556.9v.4l195-.4zM425 557.3l195-.4v.4z"/>
<path d="M620 556.9v.4l195-.4zM620 557.3l195-.4v.4z"/>
<path d="M25 566.9v.3l205-.3zM25 567.2l205-.3v.3z"/>
<path d="M25.5 571.6l-1 1 790-1zM24.5 572.6l790-1 1 1zM814.5 22.6v549l1 1zM815.5 21.6v551l-1-550zM25.5 22.6h789l1-1zM24.5 21.6h791l-790 1zM24.5 21.6l1 550v-549zM24.5 21.6l1 550-1 1z"/>
<path d="M230 567.2h195v-.3zM230 566.9h195l-195 .3z"/>
</g>
<g fill="none" stroke="#000" stroke-width=".39">
<path d="M90.8 14.1v6M156.6 14.1v6M222.5 14.1v6M288.3 14.1v6M354.1 14.1v6M419.9 14.1v6M485.8 14.1v6M551.6 14.1v6M617.4 14.1v6M683.3 14.1v6M749.1 14.1v6M17 77.1h6"/>
<path d="M817 77.1h6M17 132.1h6M817 132.1h6M17 187.1h6M817 187.1h6M17 242.1h6M817 242.1h6M17 297.1h6M817 297.1h6M17 352.1h6M817 352.1h6M17 407.1h6"/>
<path d="M817 407.1h6M17 462.1h6M817 462.1h6M17 517.1h6M65 517.1v55M240 517.1v55M255 517.1v55M373 517.1v55M386 517.1v55M399 517.1v55M817 517.1h6M25 522.1h400"/>
<path d="M25 527.1h400M25 532.1h400M25 537.1h400M25 542.1h400M25 547.1h400M25 552.1h400M25 557.1h400M522.5 543.1h97.5M635 557.1v15M665 557.1v15M785 557.1v15M25 562.1h400"/>
<path d="M90.8 574.1v6M156.6 574.1v6M222.5 574.1v6M288.3 574.1v6M354.1 574.1v6M419.9 574.1v6M485.8 574.1v6M551.6 574.1v6M617.4 574.1v6M683.3 574.1v6M749.1 574.1v6"/>
</g>
<path d="M5 .1h-5v5M835 .1h5v5M0 589.1v5h5M840 589.1v5h-5" fill="none" stroke="#767676" stroke-width=".39"/>
<g font-size="7.8">
<text x="638" y="523.6">NORTHERN STAR RESOURCES LTD</text>
<text x="638" y="530.6">KCGM GROWTH PROJECT</text>
<text x="638" y="547.1">AIR SERVICES - SHEET 2 OF 2</text>
<text x="564" y="553.1">23517</text>
<text x="638" y="554.6">PROCESS FLOW DIAGRAM</text>
<text x="624" y="568.1">A1</text>
<text x="687.8" y="568.1">2000-F00-PFD-PR-10050</text>
<text x="798.7" y="568.1">1</text>
</g>
<g font-size="5.5">
<text x="39.5" y="40.9">LEGEND:</text>
<text x="39.4" y="66.4">NOTES</text>
<text x="446.7" y="102.1">TIP</text>
<text x="631.7" y="132.1">TIP</text>
<text x="671.7" y="188.1">TIP</text>
<text x="644.2" y="567.4">N.T.S.</text>
</g>
<g font-size="4.7">
<text x="56.6" y="18.6">A</text>
<text x="122.5" y="18.6">B</text>
<text x="188.6" y="18.6">C</text>
<text x="254.1" y="18.6">D</text>
<text x="320.2" y="18.6">E</text>
<text x="386" y="18.6">F</text>
<text x="451.7" y="18.6">G</text>
<text x="517.5" y="18.6">H</text>
<text x="583.6" y="18.6">J</text>
<text x="649.1" y="18.6">K</text>
<text x="715.1" y="18.6">L</text>
<text x="780.7" y="18.6">M</text>
<text x="19.2" y="51.1">1</text>
<text x="819.2" y="51.1">1</text>
<text x="18.9" y="106.1">2</text>
<text x="818.9" y="106.1">2</text>
<text x="18.9" y="161.1">3</text>
<text x="818.9" y="161.1">3</text>
<text x="18.8" y="216.1">4</text>
<text x="818.8" y="216.1">4</text>
<text x="18.9" y="271.1">5</text>
<text x="818.9" y="271.1">5</text>
<text x="18.9" y="326.1">6</text>
<text x="818.9" y="326.1">6</text>
<text x="18.9" y="381.1">7</text>
<text x="818.9" y="381.1">7</text>
<text x="18.9" y="436.1">8</text>
<text x="818.9" y="436.1">8</text>
<text x="18.9" y="491.1">9</text>
<text x="818.9" y="491.1">9</text>
<text x="18.2" y="546.1">10</text>
<text x="818.2" y="546.1">10</text>
<text x="56.6" y="578.6">A</text>
<text x="122.5" y="578.6">B</text>
<text x="188.6" y="578.6">C</text>
<text x="254.1" y="578.6">D</text>
<text x="320.2" y="578.6">E</text>
<text x="386" y="578.6">F</text>
<text x="451.7" y="578.6">G</text>
<text x="517.5" y="578.6">H</text>
<text x="583.6" y="578.6">J</text>
<text x="649.1" y="578.6">K</text>
<text x="715.1" y="578.6">L</text>
<text x="780.7" y="578.6">M</text>
</g>
<g font-size="3.9">
<text x="53.6" y="46.7">INTERMITTENT</text>
<text x="779.5" y="43.4">UFG2 SERVICES</text>
<text x="53.7" y="51.6">SP2 NEW</text>
<text x="781.7" y="48.4">-</text>
<text x="786.3" y="53.4">PLANT AIR</text>
<text x="53.7" y="56.1">SP2 DECOMMISSIONED</text>
<text x="495.7" y="63.8">F28-RA-408</text>
<text x="499.4" y="69.9">UFG2/3</text>
<text x="43.1" y="73">1.</text>
<text x="53.7" y="73">SP2 REAGENT TIE IN POINTS NOT SHOWN:</text>
<text x="495" y="74.4">AIR RECEIVER</text>
<text x="779.5" y="73.3">UFG3 SERVICES</text>
<text x="53.6" y="78.8">TIP-2415,TIP-2416, TIP-2417 AND TIP-2418.</text>
<text x="781.7" y="78.3">-</text>
<text x="786.3" y="83.3">PLANT AIR</text>
<text x="774.7" y="88.4">ELUTION SERVICES</text>
<text x="781.7" y="93.4">-</text>
<text x="786.3" y="98.4">PLANT AIR</text>
<text x="446.4" y="107.3">2093</text>
<text x="556.2" y="108.8">F22-RA-411</text>
<text x="555" y="119.4">AIR RECEIVER</text>
<text x="558.8" y="114.9">ELUTION</text>
<text x="780.8" y="118.3">CIL4 SERVICES</text>
<text x="781.7" y="123.3">-</text>
<text x="786.3" y="128.4">PLANT AIR</text>
<text x="631.5" y="137.3">2414</text>
<text x="761.7" y="136.4">CIL4 AREA SERVICE POINTS</text>
<text x="495.9" y="138.8">F21-RA-409</text>
<text x="781.7" y="141.4">-</text>
<text x="494.9" y="144.9">CIL4/ELUTION</text>
<text x="495" y="149.5">AIR RECEIVER</text>
<text x="786.3" y="146.4">PLANT AIR</text>
<text x="772.8" y="154.4">STAGE 2 REAGENTS</text>
<text x="781.7" y="159.4">-</text>
<text x="786.3" y="164.4">PLANT AIR</text>
<text x="770.8" y="170.4">HYDROGEN PEROXIDE</text>
<text x="778.8" y="174.3">AREA SERVICES</text>
<text x="781.7" y="179.3">-</text>
<text x="786.3" y="184.4">PLANT AIR</text>
<text x="556" y="194.8">F72-RA-410</text>
<text x="674.1" y="193.4">-</text>
<text x="553.5" y="200.9">CIL4 REAGENTS</text>
<text x="555" y="205.5">AIR RECEIVER</text>
<text x="776.7" y="224.4">FINAL TAILS AND</text>
<text x="753.5" y="228.4">RAW WATER BOOSTER SERVICES</text>
<text x="781.7" y="233.4">-</text>
<text x="786.3" y="238.4">PLANT AIR</text>
<text x="779.1" y="243.3">OXYGEN PLANT</text>
<text x="763.8" y="248.3">2000-F00-PFD-PR-10044</text>
<text x="786.3" y="253.4">PLANT AIR</text>
<text x="759" y="258.4">RAW WATER AREA SERVICES</text>
<text x="781.7" y="263.4">-</text>
<text x="786.3" y="268.4">PLANT AIR</text>
<text x="50" y="286.8">F24-CM-401</text>
<text x="752.7" y="283.4">FLOTATION/THICKENER SERVICES</text>
<text x="51" y="292.9">PLANT AIR</text>
<text x="245.8" y="291.9">F24-RA-401</text>
<text x="781.7" y="288.3">-</text>
<text x="786.3" y="293.4">PLANT AIR</text>
<text x="48" y="297.4">COMPRESSOR 1</text>
<text x="247" y="297.9">PLANT AIR</text>
<text x="247.9" y="302.4">RECEIVER</text>
<text x="470.9" y="303.8">F16-RA-402</text>
<text x="83.7" y="311.8">F24-CM-402</text>
<text x="462.8" y="309.9">FLOTATION/THICKENER</text>
<text x="757.9" y="309.4">PROCESS WATER/REAGENTS/</text>
<text x="85" y="317.9">PLANT AIR</text>
<text x="470" y="314.5">AIR RECEIVER</text>
<text x="762.5" y="313.4">TRASH SCREENS SERVICES</text>
<text x="81.7" y="322.5">COMPRESSOR 2</text>
<text x="781.7" y="318.4">-</text>
<text x="786.3" y="323.4">PLANT AIR</text>
<text x="520.5" y="333.9">F24-RA-403</text>
<text x="49.7" y="336.9">F24-CM-403</text>
<text x="507.7" y="339.9">PROCESS WATER/REAGENTS/</text>
<text x="47.7" y="347.4">COMPRESSOR 3</text>
<text x="51" y="342.9">PLANT AIR</text>
<text x="517.7" y="344.4">TRASH SCREENS</text>
<text x="520" y="349">AIR RECEIVER</text>
<text x="780.5" y="348.4">MILL SERVICES</text>
<text x="781.7" y="353.4">-</text>
<text x="786.3" y="358.4">PLANT AIR</text>
<text x="470.8" y="368.9">F13-RA-404</text>
<text x="476.7" y="374.9">MILL</text>
<text x="470" y="379.4">AIR RECEIVER</text>
<text x="763.3" y="378.4">CLASSIFICATION SERVICES</text>
<text x="781.7" y="383.4">-</text>
<text x="49.6" y="388.8">F16-BW-404</text>
<text x="786.3" y="388.4">PLANT AIR</text>
<text x="42.6" y="394.9">FLOTATION BLOWER 4</text>
<text x="520.9" y="398.8">F13-RA-405</text>
<text x="518.2" y="404.9">CLASSIFICATION</text>
<text x="772.1" y="404.4">RECYCLE CRUSHING/</text>
<text x="520" y="409.5">AIR RECEIVER</text>
<text x="770" y="408.4">COS VAULT SERVICES</text>
<text x="781.7" y="413.4">-</text>
<text x="786.3" y="418.4">PLANT AIR</text>
<text x="49.7" y="423.9">F16-BW-403</text>
<text x="42.7" y="429.9">FLOTATION BLOWER 3</text>
<text x="470.9" y="428.9">F13-RA-406</text>
<text x="464.9" y="434.9">RECYCLE CRUSHING/</text>
<text x="471.5" y="439.5">COS VAULT</text>
<text x="755.3" y="443.4">PRIMARY CRUSHING 2 SERVICES</text>
<text x="470" y="444">AIR RECEIVER</text>
<text x="781.7" y="448.4">-</text>
<text x="786.3" y="453.4">PLANT AIR</text>
<text x="49.6" y="458.9">F16-BW-402</text>
<text x="42.6" y="464.9">FLOTATION BLOWER 2</text>
<text x="521" y="463.9">F12-RA-407</text>
<text x="514" y="469.9">PRIMARY CRUSHING 2</text>
<text x="767.1" y="473.4">ROUGHER / SCAVENGER</text>
<text x="520" y="474.5">AIR RECEIVER</text>
<text x="763.9" y="478.4">2000-F00-PFD-PR-10009</text>
<text x="766.6" y="483.4">FLOTATION BLOWER AIR</text>
<text x="50" y="493.9">F16-BW-401</text>
<text x="43" y="499.9">FLOTATION BLOWER 1</text>
<text x="26" y="535.9">2000-F00-PID-PR-10007LEGEND SHEET 7 - PIPING AND INSTRUMENTATION DIAGRAM</text>
<text x="26" y="545.9">2000-F00-PID-PR-10005LEGEND SHEET 5 - PIPING AND INSTRUMENTATION DIAGRAM</text>
<text x="26" y="540.9">2000-F00-PID-PR-10006LEGEND SHEET 6 - PIPING AND INSTRUMENTATION DIAGRAM</text>
<text x="26" y="550.9">2000-F00-PID-PR-10004LEGEND SHEET 4 - PIPING AND INSTRUMENTATION DIAGRAM</text>
<text x="26" y="555.9">2000-F00-PID-PR-10003LEGEND SHEET 3 - PIPING AND INSTRUMENTATION DIAGRAM</text>
<text x="26" y="560.8">2000-F00-PID-PR-10002LEGEND SHEET 2 - PIPING AND INSTRUMENTATION DIAGRAM</text>
<text x="234.4" y="560.8">1</text>
<text x="240.9" y="560.8">04SEP26</text>
<text x="257" y="560.8">SP1 AS BUILT</text>
<text x="451.6" y="563.8">INFORMATION AND REPRESENTATIONS ON THIS DRAWING ARE THE INTELLECTUAL PROPERTY OF</text>
<text x="26" y="565.8">2000-F00-PID-PR-10001</text>
<text x="66" y="565.8">LEGEND SHEET 1 - PIPING AND INSTRUMENTATION DIAGRAM</text>
<text x="234.1" y="565.8">0</text>
<text x="241" y="565.8">10APR25</text>
<text x="257" y="565.8">ISSUED FOR DESIGN</text>
<text x="452" y="568">PRIMERO UNLESS SPECIFICALLY IDENTIFIED OTHERWISE. ALL RIGHTS INCLUDING USE RESERVED</text>
<text x="12.5" y="581.2" transform="rotate(-90 12.5 581.2)">O:\CAD PROJECTS\235 NORTHERN STAR RESOURCES LTD\23517 KCGM GROWTH PROJECT\03 DELIVERABLES\PR\PFD\AS BUILT\2000-F00-PFD-PR-10050.DWG 07SEP26 3:33PM ANTHONY.VANDOORNUM</text>
</g>
<text font-size="3.9" fill="#00954a" x="670" y="198.6">NOTE 1</text>
<text font-size="3.8" fill="#3f3f3f" x="526.8" y="539.9">primero.com.au | DESIGN | CONSTRUCT | OPERATE</text>
<g font-size="3.1">
<text x="622.2" y="521.6">PROJECT:</text>
<text x="622.2" y="536.6">TITLE:</text>
<text x="524.7" y="547.1">PRIMERO PROJECT NUMBER:</text>
<text x="623.7" y="559.8">SHEET</text>
<text x="646.2" y="559.8">SCALE</text>
<text x="666.7" y="559.8">DRG No.</text>
<text x="794.6" y="559.8">REVISION</text>
<text x="40.4" y="570.3">DRG No.</text>
<text x="140" y="570.3">REFERENCES</text>
<text x="232.6" y="570.3">REV</text>
<text x="244.3" y="570.3">DATE</text>
<text x="299.9" y="570.3">DESCRIPTION</text>
<text x="362.9" y="570.3">DRAW</text>
<text x="375.8" y="570.3">CHECK</text>
<text x="388.3" y="570.3">DESIGN</text>
<text x="399.6" y="570.3">TECH APP</text>
<text x="412.6" y="570.3">PROJ APP</text>
</g>
</svg>
